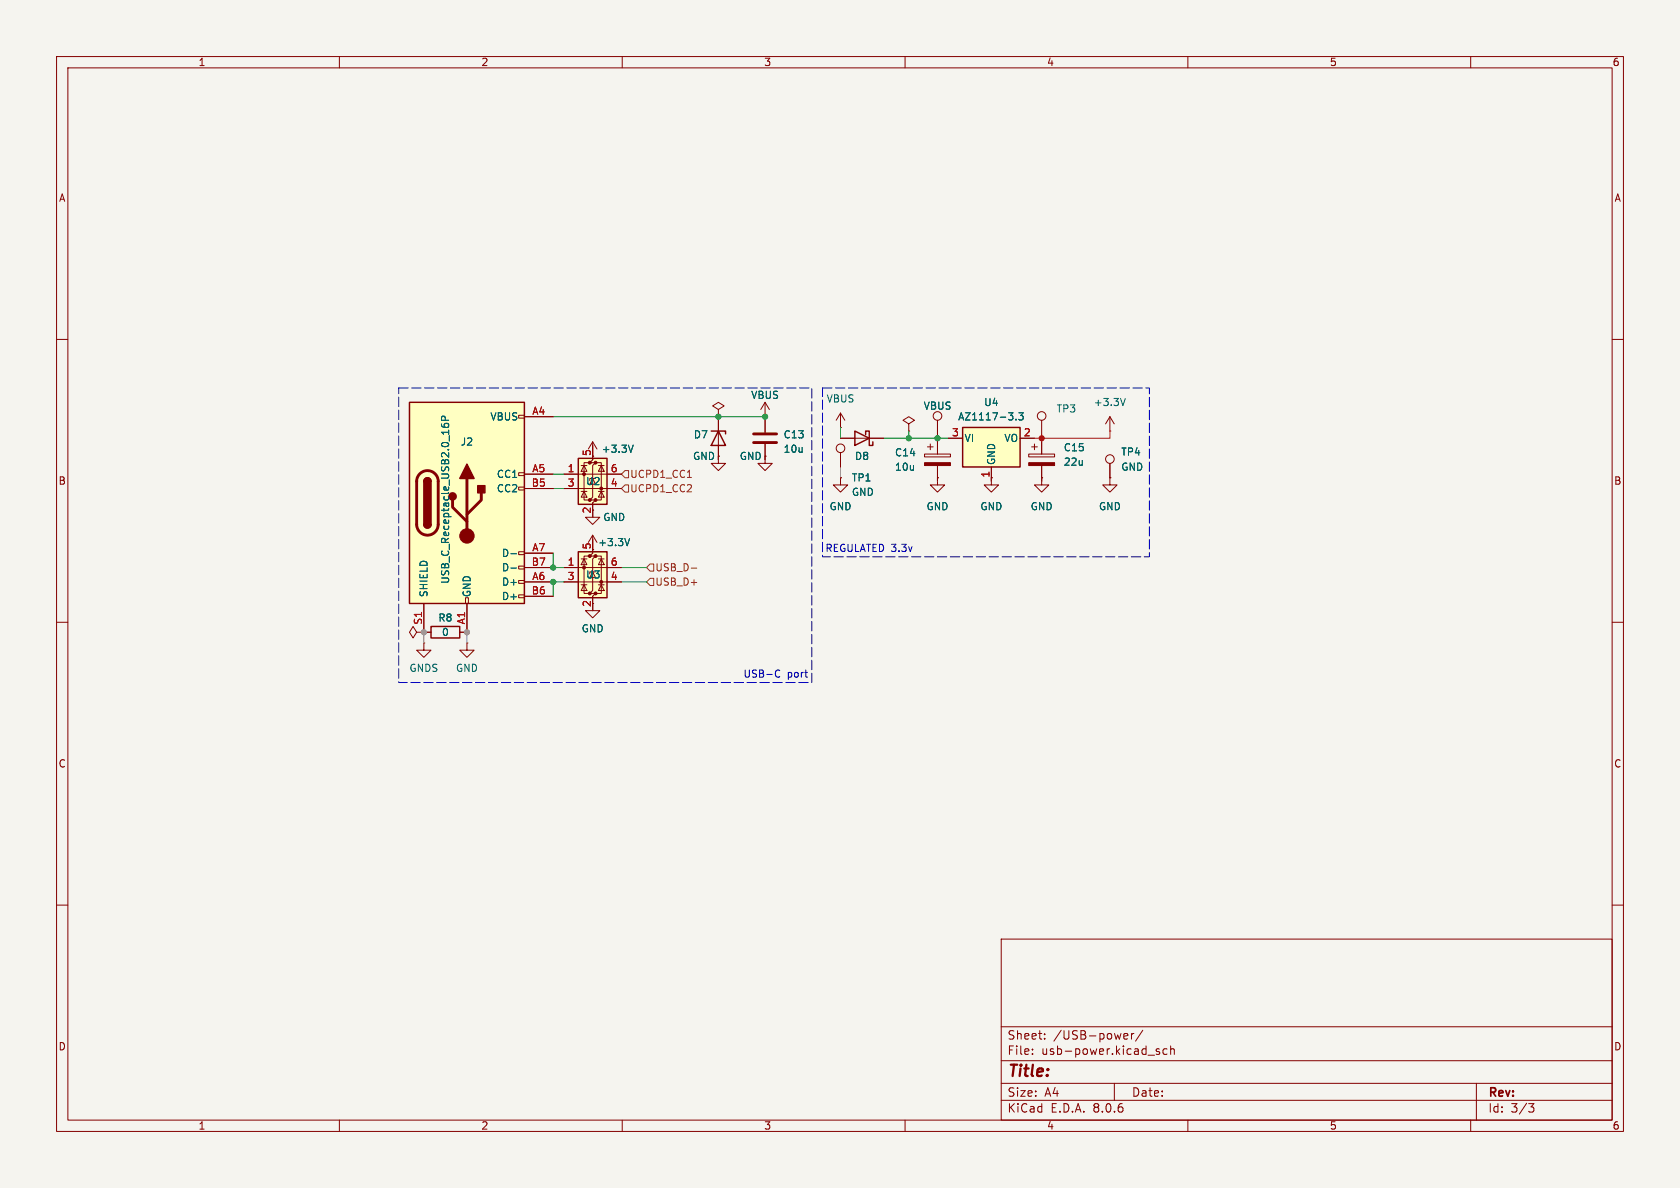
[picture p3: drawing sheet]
<svg xmlns="http://www.w3.org/2000/svg" width="297mm" height="210mm" viewBox="0 0 297 210" stroke-linecap="round" stroke-linejoin="round" font-family="sans-serif">
<path d="M0 0h297v210h-297z" fill="#f5f4ef" stroke="#f5f4ef" stroke-width=".18"/>
<g fill="none" stroke="#840000" stroke-width=".18">
<path d="M10 10h277v190h-277zM12 12h273v186h-273zM60 10v2M110 10v2M160 10v2M210 10v2M260 10v2M10 60h2M285 60h2M127 72.4l1-.6-1-.7-1 .7 1 .6v1.3M127 73.7h.1M104.8 94.6l-.8 1.3"/>
<path d="M104.8 94.6v2.6M104.8 94.6l.7 1.3M10 110h2M285 110h2M10 160h2M285 160h2M177 166h108v32h-108zM60 198v2M110 198v2M160 198v2M177 194.5h108M177 191.5h108"/>
<path d="M177 187.5h108M177 181.5h108M182.5 186.3v.1M182.5 185.5v.1M184.7 183.6v.1M184.7 182.8v.1M197 191.5v3M198.7 183.6h.6M198.7 182.8l.5-.1 .2 .4-.7 .1M200 182.7v1M200.5 182.7l-.3 .1-.2 .2M202 182.1l-1.3 2"/>
<path d="M205 185.5l-.4-.1-.2 .2 .1 .2 .5 .2v.3h-.6M206.3 185.5l-.4-.1-.3 .3v.4l.1 .2h.6M207 185.5l.2-.1 .3 .1 .1 .9M207 184.9v1.5M210 198v2M260 198v2M261 191.5v6.5M270.2 195.1h1l-.5 .6 .4 .1 .1 .5-.3 .3h-.4"/>
</g>
<path d="M111.3 95.2l-.4 1.3" fill="none" stroke="#006464" stroke-width=".18"/>
<path d="M102.2 97.5h5.1v8.2h-5.1z" fill="#ffffc2"/>
<g fill="#840000" stroke="#840000" stroke-width=".18">
<circle cx="103.3" cy="100.3" r=".25"/>
<circle cx="104.3" cy="104.9" r=".25"/>
<circle cx="104.3" cy="98.3" r=".25"/>
<circle cx="105.3" cy="104.9" r=".25"/>
<circle cx="105.3" cy="98.3" r=".25"/>
<circle cx="106.3" cy="102.9" r=".25"/>
</g>
<g fill="none" stroke="#840000" stroke-width=".18">
<path d="M102.7 98.8h1.1M103.3 98.8l.5 1h-1.1zM104.3 98.3h-1v6.6h1M104.8 95.3v2.5l-.5 .5h1l-.5 .5v5.6l-.5 .5h1l-.5 .5v2.6M104.8 90.2v1.2h1.2l-1.2 1.3-1.3-1.3h1.3M105.3 98.3h1v6.6h-1M105.8 98.8h1M106.3 98.8l.5 1h-1zM99.7 102.9h10.2M99.7 100.3h10.2M102.7 103.4h1.1M103.3 103.4l.5 1h-1.1z"/>
<path d="M105.8 103.4h1M106.3 103.4l.5 1h-1z"/>
</g>
<path d="M102.2 97.5h5.1v8.2h-5.1z" fill="none" stroke="#840000" stroke-width=".25"/>
<path d="M102.2 81h5.1v8.2h-5.1z" fill="#ffffc2"/>
<g fill="#840000" stroke="#840000" stroke-width=".18">
<circle cx="103.3" cy="83.8" r=".25"/>
<circle cx="104.3" cy="88.4" r=".25"/>
<circle cx="104.3" cy="81.8" r=".25"/>
<circle cx="105.3" cy="88.4" r=".25"/>
<circle cx="105.3" cy="81.8" r=".25"/>
<circle cx="106.3" cy="86.4" r=".25"/>
</g>
<g fill="none" stroke="#840000" stroke-width=".18">
<path d="M104.8 78.1v3.2l-.5 .5h1l-.5 .5v5.6l-.5 .5h1l-.5 .5v2.5M104.8 78.1l-.8 1.3M104.8 78.1l.7 1.3M127 73.7v7.6M135.3 73.7h.1M135.3 71.1v5.4M135.3 78.5v2.8M135.3 71.1l-.8 1.3M135.3 71.1l.7 1.3M99.7 86.4h10.2M99.7 83.8h10.2M102.7 86.9h1.1"/>
<path d="M102.7 82.3h1.1M103.3 82.3l.5 1h-1.1zM103.3 86.9l.5 1h-1.1zM104.3 81.8h-1v6.6h1M105.3 81.8h1v6.6h-1M105.8 86.9h1M105.8 82.3h1M106.3 86.9l.5 1h-1zM106.3 82.3l.5 1h-1zM127 80.6v1.3h1.3l-1.3 1.3-1.3-1.3h1.3M127 80.6h.1M135.3 80.6v1.3h1.2l-1.2 1.3-1.3-1.3h1.3"/>
<path d="M135.3 80.6h.1M175.3 84.5v1.2h1.2l-1.2 1.3-1.3-1.3h1.3M184.1 84.5v1.2h1.3l-1.3 1.3-1.2-1.3h1.2M184.1 84.5h.1M196.2 84.5v1.2h1.3l-1.3 1.3-1.3-1.3h1.3M196.2 84.5h.1M196.2 81.9v2.6M73.7 111.8l-.7-1.1-.6 1.1 .6 1 .7-1h1.2M74.9 111.8h.1M74.9 113.7v1.2h1.3l-1.3 1.3-1.2-1.3h1.2M74.9 113.7h.1M74.9 111.8h1.3"/>
<path d="M81.3 111.8h1.2M82.5 113.7v1.2h1.3l-1.3 1.3-1.2-1.3h1.2M82.5 113.7h.1"/>
<circle cx="196.2" cy="81.2" r=".76"/>
</g>
<path d="M125.7 76.2h2.6v.5M127 76.2l1.3 2.5h-2.6zM102.2 81h5.1v8.2h-5.1zM76.2 110.7h5.1v2.1h-5.1z" fill="none" stroke="#840000" stroke-width=".25"/>
<path d="M111.9 78.7l-.4 1.3" fill="none" stroke="#006464" stroke-width=".18"/>
<path d="M133.2 76.7h4.1M133.2 78.2h4.1" fill="none" stroke="#840000" stroke-width=".51"/>
<path d="M170.2 75.6h10.1v7h-10.1z" fill="#ffffc2"/>
<path d="M151.1 76.2l2.6 1.3-2.6 1.2zM153 76.8v-.6h.7v2.5h.6v-.6M170.2 75.6h10.1v7h-10.1z" fill="none" stroke="#840000" stroke-width=".25"/>
<g fill="none" stroke="#840000" stroke-width=".18">
<path d="M148.6 75.6h.1M148.6 77.5h7.6M148.6 73l-.8 1.3M148.6 73v2.6M148.6 73l.8 1.3M160.7 74.9l1-.6-1-.6-1.1 .6 1.1 .6v1.3M160.7 76.2h.1M164 79h1M164.5 78.5v1M165.7 74.3v2.5M165.7 77.5v2.8M167.6 77.5h2.6"/>
<path d="M180.3 77.5h2.6M182.4 79h1M182.9 78.5v1M184.1 74.3v2.5M184.1 77.5v2.8M196.2 76.2h.1M196.2 73.7l-.7 1.2M196.2 73.7v2.5M196.2 73.7l.8 1.2M163.4 80.3h4.6v.5h-4.6zM165.7 84.5v1.2h1.3l-1.3 1.3-1.2-1.3h1.2M165.7 84.5h.1"/>
<path d="M165.7 82.3v2.8M175.3 82.6v2.5M181.9 80.3h4.5v.5h-4.5zM184.1 82.3v2.8M104.8 106.7v1.3h1.2l-1.2 1.2-1.3-1.2h1.3"/>
<circle cx="165.7" cy="73.5" r=".76"/>
<circle cx="184.1" cy="73.5" r=".76"/>
</g>
<path d="M179.6 74.1v.1M180.1 73h.8l-.4 .5 .3 .1v.5l-.2 .1-.5-.1M198.9 70.4l-.4 1.3" fill="none" stroke="#006464" stroke-width=".18"/>
<g fill="#840000" stroke="#840000" stroke-width=".18">
<path d="M163.4 81.8h4.6v.5h-4.6z"/>
<path d="M181.9 81.8h4.5v.5h-4.5z"/>
</g>
<path d="M72.4 71.1h20.3v35.6h-20.3z" fill="#ffffc2"/>
<g fill="none" stroke="#840000" stroke-width=".18">
<path d="M91.7 73.4h1v.5h-1zM92.7 73.7h5.1M104.8 78.7v2.6M127 73.7h.1M127 73.7v2.5M127 78.7v2.6M135.3 73.7h.1M135.3 73.7v2.8M135.3 78.5v2.8M148.6 77.5h2.5M153.7 77.5h2.5M165.7 74.3v2.5"/>
<path d="M165.7 77.5v2.8M167.6 77.5h2.6M180.3 77.5h2.6M184.1 77.5v2.8M91.7 97.5h1v.5h-1zM91.7 86.1h1v.5h-1zM91.7 83.6h1v.5h-1zM92.7 83.8h5.1M92.7 97.8h5.1M92.7 86.4h5.1M99.7 83.8h2.5M99.7 86.4h2.5"/>
<path d="M104.8 88.9v2.5M104.8 95.3v2.5M107.3 83.8h2.6M107.3 86.4h2.6M127 80.6h.1M135.3 80.6h.1M148.6 84.5v1.2h1.3l-1.3 1.3-1.3-1.3h1.3M148.6 84.5h.1M148.6 80v2.6M165.7 84.5h.1M165.7 82.3v2.8M175.3 82.6v2.5"/>
<path d="M184.1 84.5h.1M184.1 82.3v2.8M196.2 84.5h.1M196.2 81.9v2.6M74.9 111.8h.1M74.9 106.7v5.1M74.9 111.8h1.3M82.3 105.7h.5v1h-.5zM82.5 106.7v5.1h-1.2M91.7 105.2h1v.5h-1zM91.7 102.6h1v.5h-1zM91.7 100.1h1v.5h-1z"/>
<path d="M92.7 102.9h5.1M92.7 105.4h5.1M92.7 100.3h5.1M99.7 102.9h2.5M99.7 100.3h2.5M104.8 105.4v2.6M107.3 102.9h2.6M107.3 100.3h2.6"/>
<circle cx="148.6" cy="79.2" r=".76"/>
</g>
<path d="M72.4 71.1h20.3v35.6h-20.3zM74.9 92.7a.64 .64 0 0 0 .7 .6 .64 .64 0 0 0 .6-.6M74.9 85.1a.64 .64 0 0 1 .7-.6 .64 .64 0 0 1 .6 .6" fill="none" stroke="#840000" stroke-width=".25"/>
<path d="M74.2 83.8a1.9 1.9 0 0 1 2.1-.5 1.9 1.9 0 0 1 1.2 1.8v7.6a1.91 1.91 0 0 1-1.9 1.9 1.91 1.91 0 0 1-1.9-1.9v-7.8l.1-.6zM80 88.4v1.3l2.5 2.5M82.5 84.6v10.1M85.1 87.1v1.3l-2.6 2.5" fill="none" stroke="#840000" stroke-width=".51"/>
<g fill="#840000" stroke="#840000" stroke-width=".25">
<path d="M74.9 92.7h1.3a.64 .64 0 0 1-.6 .6 .64 .64 0 0 1-.7-.6z"/>
<path d="M74.9 85.1h1.3v7.6h-1.3z"/>
<path d="M75.1 84.6a.64 .64 0 0 1 .7-.1 .64 .64 0 0 1 .4 .6h-1.3z"/>
<path d="M82.5 82l1.3 2.6h-2.5z"/>
<path d="M84.5 85.9h1.2v1.2h-1.2z"/>
<circle cx="80" cy="87.8" r=".63"/>
</g>
<circle cx="82.5" cy="94.7" r="1.27" fill="#840000" stroke="#840000" stroke-width=".18"/>
<path d="M78 75l.1 .3a.86 .86 0 0 0 1.2 0l-.1-.4-.4-.1-.3 .3 .1 .3 .2 .2M78.7 74.3v-.6l-.2-.1h-.3l-.2 .7h1.3M111.9 78.7l-.4 1.3M179.6 74.1v.1M180.1 73h.8l-.4 .5 .3 .1v.5l-.2 .1-.5-.1M90.3 97.9h1M111.3 95.2l-.4 1.3M90.3 100.4h1" fill="none" stroke="#006464" stroke-width=".18"/>
<path d="M110.5 85.7h.6v1.3h-.6l-.6-.6zM110.5 83.2h.6v1.3h-.6l-.6-.7zM114.9 99.7h.7v1.3h-.7l-.6-.7zM121.5 84.4h.7M114.9 102.2h.7v1.3h-.7l-.6-.6zM122.2 100.4h1" fill="none" stroke="#725600" stroke-width=".18"/>
<path d="M137.3 118.5l.3-.1 .3 .2M137.9 119.6l-.3 .1-.3-.1" fill="none" stroke="#0000c2" stroke-width=".18"/>
<path d="M70.5 68.6h73v52.1h-73zM145.4 68.6h57.8v29.8h-57.8z" fill="none" stroke="#0000c2" stroke-width=".18" stroke-dasharray="1.7 .6"/>
<path d="M127 80.6v.7M135.3 80.6v.7M148.6 82.6v1.9M165.7 84.5v.6M175.3 84.5v.6M184.1 84.5v.6M74.9 111.8v1.9M82.5 111.8v1.9" fill="none" stroke="#86817e" stroke-width=".18"/>
<path d="M104.8 78.7v1.9M184.1 76.8v.7M196.2 76.2v1.3h-13.3M104.8 95.3v1.9" fill="none" stroke="#ff0815" stroke-width=".18"/>
<path d="M97.8 73.7h37.5M148.6 75.6v1.9M156.2 77.5h11.4M160.7 76.2v1.3M165.7 76.8v.7M97.8 83.8h1.9M97.8 97.8v2.5h1.9M97.8 86.4h1.9M99.7 102.9h-1.9v2.5M109.9 100.3h4.4M109.9 102.9h4.4" fill="none" stroke="#009600" stroke-width=".18"/>
<g fill="#009600" stroke="#009600" stroke-width=".18">
<circle cx="97.8" cy="100.3" r=".46"/>
<circle cx="97.8" cy="102.9" r=".46"/>
<circle cx="127" cy="73.7" r=".46"/>
<circle cx="135.3" cy="73.7" r=".46"/>
<circle cx="165.7" cy="77.5" r=".46"/>
<circle cx="160.7" cy="77.5" r=".46"/>
</g>
<g fill="#86817e" stroke="#86817e" stroke-width=".18">
<circle cx="74.9" cy="111.8" r=".46"/>
<circle cx="82.5" cy="111.8" r=".46"/>
</g>
<circle cx="184.1" cy="77.5" r=".46" fill="#ff0815" stroke="#ff0815" stroke-width=".18"/>
<text font-size="2.8" fill="#840000" x="178" y="190.9">Title:</text>
<g font-size="2.1" fill="#840000">
<text x="178" y="184">Sheet:</text>
<text x="186.2" y="184">/USB-power/</text>
<text x="178" y="186.7">File:</text>
<text x="184.1" y="186.7">usb-power.kicad_sch</text>
<text x="178" y="196.9">KiCad</text>
<text x="178" y="194.1">Size:</text>
<text x="184.7" y="194.1">A4</text>
<text x="185.7" y="196.9">E.D.A.</text>
<text x="193.3" y="196.9">8.0.6</text>
<text x="200" y="194.1">Date:</text>
<text x="263" y="194.3">Rev:</text>
<text x="263" y="196.9">Id:</text>
<text x="267.1" y="196.9">3/3</text>
</g>
<g font-size="1.8" fill="#840000">
<text x="35" y="11.9">1</text>
<text x="85" y="11.9">2</text>
<text x="135" y="11.9">3</text>
<text x="185" y="11.9">4</text>
<text x="235" y="11.9">5</text>
<text x="285" y="11.9">6</text>
<text x="10.3" y="35.9">A</text>
<text x="285.3" y="35.9">A</text>
<text x="104.5" y="80.7" transform="rotate(-90 104.5 80.7)">5</text>
<text x="10.3" y="85.9">B</text>
<text x="175" y="84.5" transform="rotate(-90 175 84.5)">1</text>
<text x="285.3" y="85.9">B</text>
<text x="10.3" y="135.9">C</text>
<text x="285.3" y="135.9">C</text>
<text x="10.3" y="185.9">D</text>
<text x="285.3" y="185.9">D</text>
<text x="35" y="199.9">1</text>
<text x="85" y="199.9">2</text>
<text x="135" y="199.9">3</text>
<text x="185" y="199.9">4</text>
<text x="235" y="199.9">5</text>
<text x="285" y="199.9">6</text>
</g>
<g font-size="1.8" fill="#006464">
<text x="132.7" y="70.7">VBUS</text>
<text x="146" y="71.3">VBUS</text>
<text x="173.9" y="72">U4</text>
<text x="193.3" y="72">+3.3V</text>
<text x="86.6" y="74.5">VBUS</text>
<text x="122.6" y="77.7">D7</text>
<text x="138.4" y="77.7">C13</text>
<text x="163.2" y="72.6">VBUS</text>
<text x="169.3" y="74.5">AZ1117-3.3</text>
<text x="186.7" y="73.1">TP3</text>
<text x="81.4" y="79">J2</text>
<text x="106.3" y="80.2">+3.3V</text>
<text x="122.4" y="81.5">GND</text>
<text x="130.7" y="81.5">GND</text>
<text x="138.4" y="80.2">10u</text>
<text x="151.1" y="81.5">D8</text>
<text x="158.1" y="80.9">C14</text>
<text x="158.1" y="83.4">10u</text>
<text x="170.4" y="78.3">VI</text>
<text x="176.1" y="82.3" transform="rotate(-90 176.1 82.3)">GND</text>
<text x="177.5" y="78.3">VO</text>
<text x="188" y="80">C15</text>
<text x="188" y="82.5">22u</text>
<text x="198.1" y="80.7">TP4</text>
<text x="198.1" y="83.4">GND</text>
<text x="87.7" y="84.7">CC1</text>
<text x="87.7" y="87.2">CC2</text>
<text x="103.5" y="86">U2</text>
<text x="150.5" y="85.3">TP1</text>
<text x="150.5" y="87.9">GND</text>
<text x="106.5" y="92.3">GND</text>
<text x="146.6" y="90.4">GND</text>
<text x="163.7" y="90.4">GND</text>
<text x="173.2" y="90.4">GND</text>
<text x="182.1" y="90.4">GND</text>
<text x="194.2" y="90.4">GND</text>
<text x="88.6" y="98.7">D-</text>
<text x="88.6" y="101.2">D-</text>
<text x="105.6" y="96.7">+3.3V</text>
<text x="75.8" y="105.7" transform="rotate(-90 75.8 105.7)">SHIELD</text>
<text x="79.6" y="103.3" transform="rotate(-90 79.6 103.3)">USB_C_Receptacle_USB2.0_16P</text>
<text x="83.4" y="105.7" transform="rotate(-90 83.4 105.7)">GND</text>
<text x="88.6" y="103.7">D+</text>
<text x="88.6" y="106.3">D+</text>
<text x="103.5" y="102.5">U3</text>
<text x="77.4" y="110.1">R8</text>
<text x="78" y="112.6">0</text>
<text x="102.7" y="112">GND</text>
<text x="72.3" y="119">GNDS</text>
<text x="80.5" y="119">GND</text>
</g>
<g font-size="1.8" fill="#a90000">
<text x="94" y="73.4">A4</text>
<text x="168.2" y="77.2">3</text>
<text x="180.9" y="77.2">2</text>
<text x="94" y="83.6">A5</text>
<text x="100.3" y="83.6">1</text>
<text x="107.9" y="83.6">6</text>
<text x="93.9" y="86.1">B5</text>
<text x="100.3" y="86.1">3</text>
<text x="107.9" y="86.1">4</text>
<text x="104.5" y="90.9" transform="rotate(-90 104.5 90.9)">2</text>
<text x="93.9" y="100.1">B7</text>
<text x="94" y="97.5">A7</text>
<text x="100.3" y="100.1">1</text>
<text x="104.5" y="97.2" transform="rotate(-90 104.5 97.2)">5</text>
<text x="107.9" y="100.1">6</text>
<text x="93.9" y="105.2">B6</text>
<text x="94" y="102.6">A6</text>
<text x="100.3" y="102.6">3</text>
<text x="104.5" y="107.4" transform="rotate(-90 104.5 107.4)">2</text>
<text x="107.9" y="102.6">4</text>
<text x="74.7" y="110.5" transform="rotate(-90 74.7 110.5)">S1</text>
<text x="82.3" y="110.5" transform="rotate(-90 82.3 110.5)">A1</text>
</g>
<g font-size="1.8" fill="#725600">
<text x="111.3" y="87.2">UCPD1_CC2</text>
<text x="111.3" y="84.7">UCPD1_CC1</text>
<text x="115.8" y="101.2">USB_D-</text>
<text x="115.8" y="103.7">USB_D+</text>
</g>
<g font-size="1.8" fill="#0000c2">
<text x="145.8" y="97.8">REGULATED 3.3v</text>
<text x="131.3" y="120">USB-C</text>
<text x="139.2" y="120">port</text>
</g>
</svg>
